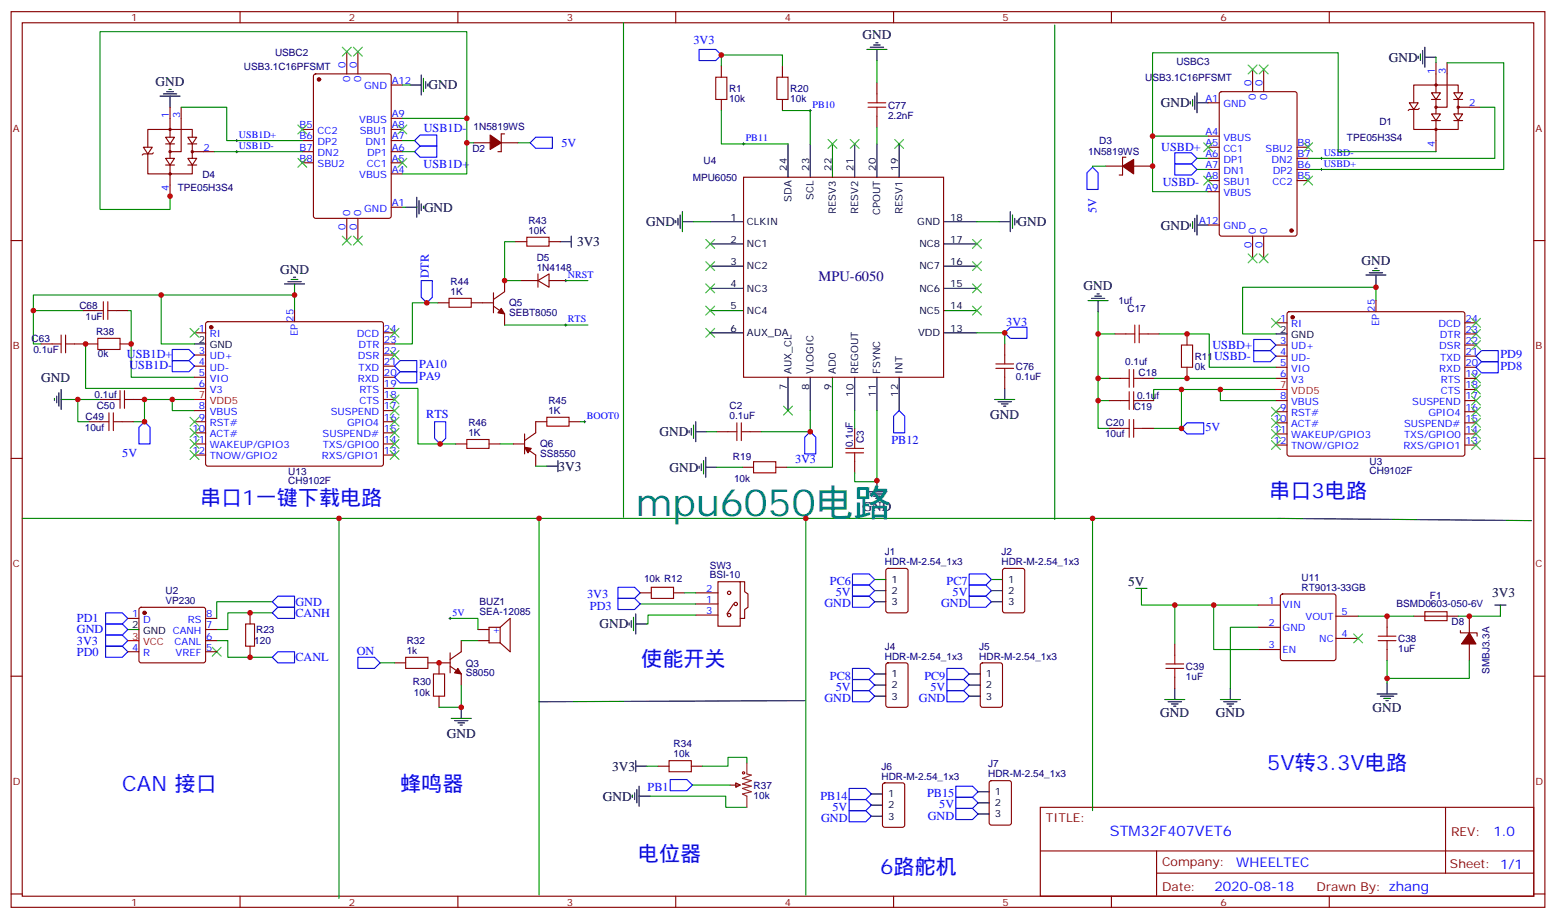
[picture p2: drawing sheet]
<svg xmlns="http://www.w3.org/2000/svg" width="494mm" height="292mm" viewBox="0 0 494 292" stroke-linecap="round" stroke-linejoin="round" font-family="sans-serif">
<g fill="none" stroke="#870000" stroke-width=".35">
<path d="M3.5 3.7h486.9v284.3h-486.9zM7.1 7.2h479.7v277.3h-479.7zM76.2 3.7v3.5M110.1 16.4v7.1M113.6 16.4v7.1M145.3 3.7v3.5M214.5 3.7v3.5M283.6 3.7v3.5M352.8 3.7v3.5M421.9 3.7v3.5M455.8 19.9v9.6M459.3 19.9v14.1h-3.5"/>
<path d="M54 34v9.6M57.5 34v14.2h-3.5M99.7 23.7l.5-.2h23.3l.6 .4 .1 44.7-.5 .7h-23.5l-.7-.4v-44.7zM124.2 37.6h3.5M124.2 27h3.5M229 21v3.5M229 31.6v3.5M248.4 21v3.5M248.4 31.6v3.5M278.3 26.3v3.5M278.3 36.9v3.5M383.5 32.6h3.5"/>
<path d="M387.2 29.3l.5-.2h23.3l.6 .4 .1 44.8-.5 .6-23.5 .1-.6-.5-.1-44.7zM397.6 22v7.1M401.1 22v7.1M447.3 32.6h2.8l-1.4 2.1zM448.7 34.7v6.4h14.1v-2.8M450.5 34.4l-.4 .3h-2.8l-.3 .4M454.4 36.2h2.8l-1.4 2.1zM454.4 29.5h2.8l-1.4 2.1zM454.4 38.3h2.8M454.4 31.6h2.8M455.8 31.6v4.6M455.8 38.3v9.9"/>
<path d="M461.4 36.2h2.9l-1.5 2.1zM461.4 29.5h2.9l-1.5 2.1zM461.4 38.3h2.9M461.4 31.6h2.9M462.8 29.5v-2.5h-14.1v5.6M462.8 31.6v4.6M462.8 34h7.1M45.5 46.7h2.8l-1.4 2.2zM46.9 48.9v6.3h14.1v-2.8M48.7 48.5l-.4 .4h-2.8l-.3 .3M52.6 50.3h2.8l-1.4 2.1zM52.6 43.6h2.8l-1.4 2.1z"/>
<path d="M52.6 52.4h2.8M52.6 45.7h2.8M54 45.7v4.6M54 52.4v9.9M59.6 50.3h2.8l-1.4 2.1zM59.6 43.6h2.8l-1.4 2.1zM59.6 52.4h2.8M59.6 45.7h2.8M61 43.6v-2.5h-14.1v5.6M61 48.2h7.1M61 45.7v4.6M96 48.2h3.5"/>
<path d="M96 41.1h3.5M96 44.6h3.5M96 51.7h3.5M124.2 48.2h3.5M124.2 41.1h3.5M124.2 44.6h3.5M124.2 51.7h3.5M124.2 55.2h3.5M150.3 45.3h5.3M159.1 45.3h5.3M160.2 42.5h-1.1v5.7h-1.1M351 52.7h5.3"/>
<path d="M357.4 49.9h-1.1v5.7h-1.1M359.8 52.7h5.3M383.5 57.3h3.5M383.5 53.8h3.5M383.5 50.3h3.5M383.5 46.7h3.5M383.5 43.2h3.5M411.7 57.3h3.5M411.7 53.8h3.5M411.7 50.3h3.5M411.7 46.7h3.5M3.5 76.4h3.6"/>
<path d="M110.1 69.3v7.1M113.6 69.3v7.1M124.2 65.8h3.5M163.7 76.7h3.5M174.3 76.7h3.5M383.5 60.9h3.5M383.5 71.4h3.5M397.6 75v7M401.1 75v7M486.8 76.4h3.6M26.5 98.6h3.5M37 98.6h3.6"/>
<path d="M93.5 98.6v3.5M139 96.1h3.5M149.6 96.1h7M156.6 97.2l3.6 2.5v3.5M156.6 93v6.3M160.2 89.1v3.5l-3.6 2.5M165.5 89.1h5.2M170.7 89.1l3.6-2.1v4.2zM170.7 87v4.2M174.3 89.1h5.3M408.8 99.2l.4-.2h55.1l.5 .2 .2 .5v44.4l-.3 .5-.4 .2h-55.1l-.5-.2-.2-.5v-44.4zM436.7 95.4v3.6"/>
<path d="M13.1 109.2h3.5M23.6 109.2h3.6M27.5 109.2h3.5M38.1 109.2h3.5M61.7 105.7h3.6M61.7 112.7h3.6M61.7 116.2h3.6M61.7 119.8h3.6M65.5 102.3l.5-.2h55l.5 .2 .2 .5v44.5l-.2 .5-.5 .2h-55l-.5-.2-.2-.5v-44.5zM121.7 109.2h3.5M121.7 105.7h3.5M121.7 112.7h3.5"/>
<path d="M121.7 116.2h3.5M121.7 119.8h3.5M318.9 109.2v3.5M318.9 119.8v3.5M353.8 106h3.6M364.4 106h3.5M376.8 106v3.5M376.8 116.6v3.5M405 102.5h3.5M405 109.5h3.5M405 113.1h3.5M405 116.6h3.5"/>
<path d="M465 106h3.5M465 102.5h3.5M465 109.5h3.5M465 113.1h3.5M465 116.6h3.5M28.2 133.9h3.5M31.7 126.8h3.6M38.8 133.9h3.5M42.3 126.8h3.6M61.7 133.9h3.6M61.7 123.3h3.6M61.7 130.4h3.6"/>
<path d="M61.7 137.4h3.6M121.7 126.8h3.5M121.7 133.9h3.5M121.7 123.3h3.5M121.7 130.4h3.5M121.7 137.4h3.5M166.5 137.8v6.3M173.6 133.9h-3.6v3.5l-3.5 2.5M180.6 133.9h3.5M227.5 137.1h3.6M238.1 137.1h3.6M271.3 136v3.5"/>
<path d="M352.1 120.1h3.5M352.1 127.2h3.5M352.1 136h3.5M362.7 120.1h3.5M362.7 127.2h3.5M362.7 136h3.5M405 120.1h3.5M405 127.2h3.5M405 130.7h3.5M405 134.2h3.5M405 137.8h3.5M465 120.1h3.5"/>
<path d="M465 127.2h3.5M465 130.7h3.5M465 134.2h3.5M465 137.8h3.5M465 123.6h3.5M3.5 145.5h3.6M61.7 140.9h3.6M61.7 144.5h3.6M121.7 140.9h3.5M121.7 144.5h3.5M144.6 140.9h3.6M155.2 140.9h3.5"/>
<path d="M163 140.9h3.5M166.5 142l3.5 2.5v3.5M235.7 148.3h3.5M246.2 148.3h3.6M271.3 146.6v3.5M405 141.3h3.5M465 141.3h3.5M486.8 145.5h3.6M40.6 196.3h3.5M44.3 193l.5-.2h19.8l.5 .2 .2 .5v16.2l-.3 .5-.4 .2h-19.8l-.5-.2-.2-.5v-16.2zM65.3 196.3h3.5M65.3 199.8h3.5"/>
<path d="M79.4 194.6v3.5M151.7 199.8h3.5M158.7 199.1l3.2-2.8v10.6l-3.2-2.8M158.7 199.1v5M158.7 199.1h-3.5v5h3.5M203.2 188.2h3.5M213.8 188.2h3.5M220.8 195.3h7.1M220.8 188.2h7.1M220.8 191.7h7.1M227.9 184.7h7v14.1h-7zM232.8 191.7l-2.1 3.2"/>
<path d="M234.9 184.7h1.5v3.2l1 .7v4.2l-1 .7v2.8h-1.5M281.4 180.7l.5-.3h5.6l.7 .5v13l-.4 .6-5.9 .1-.7-.5v-12.9zM318.4 180.7l.5-.3h5.7l.6 .5 .1 13-.5 .6-5.9 .1-.6-.5-.1-12.9zM399.3 199.1h7.1M399.3 192.1h7.1M406.6 188.8l.5-.2h16.2l.5 .2 .2 .5v19.7l-.2 .5-.5 .2h-16.2l-.5-.2-.2-.5v-19.7zM424 195.6h7.1M440.3 195.6v3.5M448.7 195.6h14.1M466.4 195.6v5.3M3.5 214.7h3.6M40.6 206.9h3.5"/>
<path d="M65.3 206.9h3.5M65.3 203.4h3.5M79.4 205.1v3.6M125.2 210.4h3.6M135.8 210.4h7.1M139.3 210.4v3.6M142.9 211.5l3.5 2.5v3.5M142.9 207.3v6.3M146.4 203.4v3.5l-3.5 2.5M151.7 203.4h3.5M281.4 210.6l.5-.2h5.6l.7 .5v12.9l-.4 .7h-5.9l-.7-.4v-13zM311.4 210.6l.5-.2h5.6l.7 .5v12.9l-.5 .7h-5.8l-.7-.4-.1-13z"/>
<path d="M372.9 204.4v3.6M372.9 215v3.5M399.3 206.2h7.1M424 202.7h7.1M440.3 206.2v3.5M463.5 200.2v.7h5.3v1.1M466.4 204.4v5.3M486.8 214.7h3.6M139.3 221v3.5M208.8 243.2h3.6M219.4 243.2h3.6M231.8 249.2h3.1"/>
<path d="M233.5 248.5l1.4 .7-1.4 .7zM280.3 248.7l.5-.2h5.7l.6 .5 .1 12.9-.5 .7h-5.9l-.6-.4-.1-13zM314.2 248l.5-.2h5.6l.7 .5v12.9l-.4 .7h-5.9l-.7-.4v-13zM330.2 256.3h156.6v28.2h-156.6zM458.8 256.3v20.9M330.2 270.1h156.5M367.1 277.2h119.6M367.1 270.1v14.2M3.5 283.8h3.6M76.2 284.5v3.5M145.3 284.5v3.5M214.5 284.5v3.5"/>
<path d="M283.6 284.5v3.5M352.8 284.5v3.5M421.9 284.5v3.5M486.8 283.8h3.6"/>
<circle cx="455.8" cy="27" r=".35"/>
<circle cx="455.8" cy="34" r=".35"/>
<circle cx="462.8" cy="34" r=".35"/>
<circle cx="54" cy="55.2" r=".35"/>
<circle cx="54" cy="41.1" r=".35"/>
<circle cx="54" cy="48.2" r=".35"/>
<circle cx="61" cy="48.2" r=".35"/>
<circle cx="455.8" cy="41.1" r=".35"/>
<circle cx="231.4" cy="188.2" r=".53"/>
<circle cx="231.4" cy="195.3" r=".53"/>
<circle cx="233.5" cy="191.7" r=".53"/>
</g>
<g fill="none" stroke="#00f" stroke-width=".35">
<path d="M221.9 15.7h5.3l1.8 1.8-1.8 1.7h-5.3zM131.6 44.6l1.7-1.7h5.3v3.5h-5.3zM131.6 48.2l1.7-1.8h5.3v3.5h-5.3zM168.3 45.3l1.7-1.7h5.3v3.5h-5.3zM346.8 53.1l1.7 1.8v5.2h-3.5v-5.2zM372.9 52h5.3l1.7 1.8-1.7 1.8h-5.3zM372.9 48.5h5.3l1.7 1.8-1.7 1.7h-5.3zM133.7 89.1h3.5v5.3l-1.7 1.7-1.8-1.7zM54.7 110.9h5.3l1.7 1.8-1.7 1.8h-5.3zM54.7 114.5h5.3l1.7 1.7-1.7 1.8h-5.3zM125.2 116.2l1.8-1.7h5.3v3.5h-5.3zM125.2 119.8l1.8-1.8h5.3v3.5h-5.3z"/>
<path d="M320.7 103.9h5.3v3.5h-5.3l-1.8-1.7zM397.9 107.8h5.3l1.8 1.7-1.8 1.8h-5.3zM397.9 111.3h5.3l1.8 1.8-1.8 1.7h-5.3zM468.5 113.1l1.8-1.8h5.2v3.5h-5.2zM468.5 116.6l1.8-1.8h5.2v3.6h-5.2zM45.9 133.9l1.7 1.7v5.3h-3.5v-5.3zM137.9 133.9h3.6v5.3l-1.8 1.7-1.8-1.7zM257.2 137.1l1.7 1.7v5.3h-3.5v-5.3zM285.4 130.4l1.8 1.7v5.3h-3.6v-5.3zM375 136l1.8-1.8h5.3v3.6h-5.3zM33.5 198.1h5.3l1.8 1.7-1.8 1.8h-5.3zM33.5 194.6h5.3l1.8 1.7-1.8 1.8h-5.3z"/>
<path d="M86.4 194.6l1.8-1.8h5.3v3.5h-5.3zM86.4 191l1.8-1.7h5.3v3.5h-5.3zM196.1 186.4h5.3l1.8 1.8-1.8 1.8h-5.3zM196.1 190h5.3l1.8 1.7-1.8 1.8h-5.3zM270.6 185.7h5.3l1.7 1.8-1.7 1.8h-5.3zM270.6 189.3h5.3l1.7 1.7-1.7 1.8h-5.3zM270.6 182.2h5.3l1.7 1.8-1.7 1.7h-5.3zM307.6 185.7h5.3l1.8 1.8-1.8 1.8h-5.3zM307.6 189.3h5.3l1.8 1.7-1.8 1.8h-5.3zM307.6 182.2h5.3l1.8 1.8-1.8 1.7h-5.3zM33.5 201.6h5.3l1.8 1.8-1.8 1.7h-5.3zM33.5 205.1h5.3l1.8 1.8-1.8 1.8h-5.3z"/>
<path d="M86.4 208.7l1.8-1.8h5.3v3.5h-5.3zM113.6 208.7h5.3l1.7 1.7-1.7 1.8h-5.3zM270.6 215.7h5.3l1.7 1.8-1.7 1.8h-5.3zM270.6 219.3h5.3l1.7 1.7-1.7 1.8h-5.3zM270.6 212.2h5.3l1.7 1.8-1.7 1.7h-5.3zM300.6 215.7h5.3l1.7 1.8-1.7 1.8h-5.3zM300.6 219.3h5.3l1.7 1.7-1.7 1.8h-5.3zM300.6 212.2h5.3l1.7 1.8-1.7 1.7h-5.3zM212.7 247.5h5.3l1.8 1.7-1.8 1.8h-5.3zM269.5 257.4h5.3l1.8 1.7-1.8 1.8h-5.3zM269.5 253.8h5.3l1.8 1.8-1.8 1.8h-5.3zM269.5 250.3h5.3l1.8 1.8-1.8 1.7h-5.3z"/>
<path d="M303.4 256.6h5.3l1.7 1.8-1.7 1.8h-5.3zM303.4 253.1h5.3l1.7 1.8-1.7 1.7h-5.3zM303.4 249.6h5.3l1.7 1.8-1.7 1.7h-5.3z"/>
</g>
<g fill="none" stroke="#000" stroke-width=".35">
<path d="M275.2 15.7h6.3M276.2 15h4.3M277.3 14.3h2.1M278 13.6h.7M278.3 15.7v3.5M450.1 17.8v.7M450.8 17.1v2.1M451.6 16.1v4.2M452.3 18.2h3.5M452.3 15v6.3M50.8 30.5h6.3M51.9 29.8h4.2"/>
<path d="M52.9 29.1h2.1M53.6 28.4h.7M54 30.5v3.5M130.2 27h3.5M133.7 23.8v6.4M134.4 24.9v4.2M135.1 25.9v2.1M135.8 26.6v.7M377.8 32.3v.7M378.5 31.6v2.1M379.2 30.5v4.2M379.9 29.5v6.3"/>
<path d="M379.9 32.6h3.6M250.1 45.7v10.6M257.2 45.7v10.6M264.2 45.7v10.6M271.3 45.7v10.6M278.3 45.7v10.6M285.4 45.7v10.6M128.8 65.8h3.5M132.3 62.6v6.4M133 63.7v4.2M133.7 64.7v2.2M134.4 65.4v.7"/>
<path d="M177.8 76.7h3.5M181.3 75v3.5M214.5 70v.7M215.2 69.3v2.1M215.9 68.3v4.2M216.6 70.4h3.5M216.6 67.2v6.4M225.4 70.4h10.6M225.4 77.4h10.6M299.5 70.4h10.6M299.5 77.4h10.6M317.1 70.4h3.6"/>
<path d="M320.7 67.2v6.4M321.4 68.3v4.2M322.1 69.3v2.1M322.8 70v.7M377.8 71.1v.7M378.5 70.4v2.1M379.2 69.3v4.3M379.9 71.4h3.6M379.9 68.3v6.3M90.3 90.1h6.4M91.4 89.4h4.2M92.4 88.7h2.1"/>
<path d="M93.1 88h.7M93.5 90.1v3.6M225.4 84.5h10.6M225.4 91.5h10.6M225.4 98.6h10.6M299.5 84.5h10.6M299.5 91.5h10.6M299.5 98.6h10.6M345.4 95.4h6.3M346.4 94.7h4.3M347.5 94h2.1M348.2 93.3h.7"/>
<path d="M348.5 95.4v3.6M433.6 87.3h6.3M434.6 86.6h4.3M435.7 85.9h2.1M436.4 85.2h.7M436.7 87.3v3.5M61.7 109.2h3.6M225.4 105.7h10.6M250.1 119.8v10.6M257.2 119.8v10.6M264.2 119.8v10.6M271.3 119.8v10.6"/>
<path d="M278.3 119.8v10.6M285.4 119.8v10.6M299.5 105.7h10.6M405 106h3.5M17.3 126.5v.7M18 125.8v2.1M18.7 124.7v4.2M19.4 126.8h3.5M19.4 123.6v6.4M218.7 136.7v.7M219.4 136v2.1M220.1 134.9v4.3"/>
<path d="M220.8 137.1h3.6M220.8 133.9v6.3M315.7 126.8h6.4M316.8 127.5h4.2M317.9 128.2h2.1M318.6 128.9h.7M318.9 123.3v3.5M173.6 148h3.5M177.1 146.2v3.6M221.9 148v.7M222.6 147.3v2.1M223.3 146.2v4.3"/>
<path d="M224 148.3h3.5M224 145.2v6.3M275.2 156.1h6.3M276.2 156.8h4.3M277.3 157.5h2.1M278 158.2h.7M278.3 152.6v3.5M405.7 164.6l80.4 .7M40.6 199.8h3.5M199.7 197.7v.7M200.4 197v2.1M201.1 196v4.2"/>
<path d="M201.8 194.9v6.4M201.8 198.1h3.5M277.6 191h3.6M277.6 184h3.6M277.6 187.5h3.6M314.7 191h3.5M314.7 184h3.5M314.7 187.5h3.5M360.5 186.8h3.6M362.3 186.8v3.5M474.5 192.1h3.5M476.2 192.1v3.5"/>
<path d="M277.6 214h3.6M277.6 217.5h3.6M307.6 214h3.5M307.6 217.5h3.5M372.9 218.5v3.6M390.5 218.5v3.6M440.3 216.8v3.5M143.2 228.1h6.4M144.3 228.8h4.2M145.3 229.5h2.2M146 230.2h.8M146.4 224.5v3.6"/>
<path d="M255.4 222.4l-84.3 .4M277.6 221h3.6M307.6 221h3.5M369.7 222.1h6.4M370.8 222.8h4.2M371.8 223.5h2.1M372.5 224.2h.7M387.3 222.1h6.4M388.4 222.8h4.2M389.5 223.5h2.1M390.2 224.2h.7M437.1 220.3h6.3"/>
<path d="M438.1 221h4.3M439.2 221.7h2.1M439.9 222.4h.7M200.7 252.4v.7M201.4 251.7v2.1M201.8 243.2h3.5M201.8 241.5v3.5M202.1 250.6v4.3M202.8 252.8h3.6M202.8 249.6v6.3M276.6 259.1h3.5M276.6 252.1h3.5"/>
<path d="M276.6 255.6h3.5M310.4 258.4h3.6M310.4 251.4h3.6M310.4 254.9h3.6"/>
</g>
<g fill="#870000" stroke="#870000" stroke-width=".35">
<path d="M155.6 42.9l3.5 2.4-3.5 2.1z"/>
<path d="M145.3 212.2l1.1 1.8-2.1-.4z"/>
<path d="M356.3 52.7l3.5-2.1v4.6z"/>
<path d="M166.5 142l2.1 .3-1 1.5z"/>
<path d="M159.1 97.9l1.1 1.8-2.2-.4z"/>
<path d="M466.4 200.9l2.1 3.5h-4.6z"/>
<circle cx="45.9" cy="194.6" r=".53"/>
<circle cx="101.2" cy="25.2" r=".53"/>
<circle cx="409.9" cy="73.2" r=".53"/>
<circle cx="67" cy="103.9" r=".53"/>
<circle cx="410.3" cy="100.7" r=".53"/>
</g>
<g fill="none" stroke="#3c3" stroke-width=".35">
<path d="M108.7 15l2.8 2.8M111.5 15l-2.8 2.8M112.2 15l2.8 2.8M115 15l-2.8 2.8M94.5 39.7l2.9 2.8M97.4 39.7l-2.9 2.8M126.3 39.7l2.8 2.8M129.1 39.7l-2.8 2.8M396.2 20.6l2.8 2.9M399 20.6l-2.8 2.9M399.7 20.6l2.8 2.9M402.5 20.6l-2.8 2.9"/>
<path d="M94.5 50.3l2.9 2.8M97.4 50.3l-2.9 2.8M126.3 50.3l2.8 2.8M129.1 50.3l-2.8 2.8M262.8 44.3l2.8 2.8M265.6 44.3l-2.8 2.8M269.9 44.3l2.8 2.8M272.7 44.3l-2.8 2.8M284 44.3l2.8 2.8M286.8 44.3l-2.8 2.8M382.1 45.3l2.8 2.9M382.1 55.9l2.8 2.8"/>
<path d="M384.9 45.3l-2.8 2.9M384.9 55.9l-2.8 2.8M413.8 55.9l2.8 2.8M413.8 45.3l2.8 2.9M416.6 55.9l-2.8 2.8M416.6 45.3l-2.8 2.9M108.7 75l2.8 2.8M111.5 75l-2.8 2.8M112.2 75l2.8 2.8M115 75l-2.8 2.8M224 76l2.8 2.8M226.8 76l-2.8 2.8"/>
<path d="M308.7 76l2.8 2.8M311.5 76l-2.8 2.8M224 83.1l2.8 2.8M224 90.1l2.8 2.9M224 97.2l2.8 2.8M226.8 83.1l-2.8 2.8M226.8 90.1l-2.8 2.9M226.8 97.2l-2.8 2.8M308.7 83.1l2.8 2.8M308.7 90.1l2.8 2.9M308.7 97.2l2.8 2.8M311.5 83.1l-2.8 2.8"/>
<path d="M311.5 90.1l-2.8 2.9M311.5 97.2l-2.8 2.8M396.2 80.6l2.8 2.8M399 80.6l-2.8 2.8M399.7 80.6l2.8 2.8M402.5 80.6l-2.8 2.8M60.3 104.2l2.8 2.9M63.1 104.2l-2.8 2.9M123.8 104.2l2.8 2.9M123.8 111.3l2.8 2.8M126.6 104.2l-2.8 2.9M126.6 111.3l-2.8 2.8"/>
<path d="M224 104.2l2.8 2.9M226.8 104.2l-2.8 2.9M403.6 101.1l2.8 2.8M406.4 101.1l-2.8 2.8M467.1 118.7l2.8 2.8M467.1 104.6l2.8 2.8M467.1 101.1l2.8 2.8M467.1 108.1l2.8 2.8M469.9 118.7l-2.8 2.8M469.9 104.6l-2.8 2.8M469.9 101.1l-2.8 2.8M469.9 108.1l-2.8 2.8"/>
<path d="M60.3 132.5l2.8 2.8M60.3 136l2.8 2.8M60.3 139.5l2.8 2.8M63.1 132.5l-2.8 2.8M63.1 136l-2.8 2.8M63.1 139.5l-2.8 2.8M123.8 125.4l2.8 2.8M123.8 128.9l2.8 2.9M123.8 132.5l2.8 2.8M123.8 136l2.8 2.8M123.8 139.5l2.8 2.8M126.6 125.4l-2.8 2.8"/>
<path d="M126.6 128.9l-2.8 2.9M126.6 132.5l-2.8 2.8M126.6 136l-2.8 2.8M126.6 139.5l-2.8 2.8M248.7 128.9l2.8 2.9M251.5 128.9l-2.8 2.9M403.6 129.3l2.8 2.8M403.6 132.8l2.8 2.8M403.6 136.3l2.8 2.9M403.6 139.9l2.8 2.8M406.4 129.3l-2.8 2.8M406.4 132.8l-2.8 2.8"/>
<path d="M406.4 136.3l-2.8 2.9M406.4 139.9l-2.8 2.8M467.1 122.2l2.8 2.9M467.1 125.8l2.8 2.8M467.1 129.3l2.8 2.8M467.1 132.8l2.8 2.8M467.1 136.3l2.8 2.9M467.1 139.9l2.8 2.8M469.9 122.2l-2.8 2.9M469.9 125.8l-2.8 2.8M469.9 129.3l-2.8 2.8M469.9 132.8l-2.8 2.8"/>
<path d="M469.9 136.3l-2.8 2.9M469.9 139.9l-2.8 2.8M60.3 143.1l2.8 2.8M63.1 143.1l-2.8 2.8M123.8 143.1l2.8 2.8M126.6 143.1l-2.8 2.8M67.4 205.5l2.8 2.8M70.2 205.5l-2.8 2.8M429.7 201.3l2.8 2.8M432.5 201.3l-2.8 2.8"/>
</g>
<g fill="none" stroke="#008700" stroke-width=".35">
<path d="M197.9 7.2v157M278.3 19.2v7.1M334.8 7.9v157M455.8 18.2v1.7M459.3 19.9h18v33.9h-62.1M57.5 34h14.5v10.6h24M127.7 37.6h20.5v17.6h-20.5M127.7 27h2.5M148.2 37.6v-27.5h-116.5v56.4h22.3v-4.6M229 35.1v10.6h21.1M229 21v-3.5h19.4v3.5M248.4 35.1h8.8v10.6"/>
<path d="M469.9 34h4.6v16.3h-59.3M68.1 48.2h27.9M127.7 48.2h3.9M127.7 44.6h3.9M148.2 45.3h2.1M164.4 45.3h3.9M278.3 40.4v5.3M351 52.7h-4.2v.4M365.1 52.7h.7M365.8 43.2v-26.4h58.9v31.4h31.1M379.9 50.3h3.6M379.9 53.8h3.6"/>
<path d="M383.5 43.2h-17.7v17.7h17.7M127.7 65.8h1.1M163.7 76.7h-3.5v12.4h5.3M220.1 70.4h5.3M310.1 70.4h7M10.6 98.6h15.9M40.6 98.6h1v21.2h20.1M51.2 93.7h-40.6v15.5h2.5M93.5 98.6v-4.9h.3h-42.6v15.5h10.5M139 96.1h-8.1v13.1h-5.7M179.6 89.1h7M348.5 99v7h5.3"/>
<path d="M436.7 91.2h-42.3v14.8h10.6M436.7 90.8v4.6M27.5 109.2h-.3v14.1h34.5M160.2 103.2h26.4M310.1 105.7h8.8v3.5M348.5 106v30h3.6M367.9 106h15.9v10.6h21.2M22.9 126.8h8.8M24.7 126.8v7.1h3.5M54.7 126.8v3.6h7M61.7 126.8h-15.8v7.1h-3.6M125.2 123.3h7.4v17.6h12"/>
<path d="M184.1 133.9h1.5M224.4 137.1h3.1M257.2 130.4v6.7h-15.5M264.2 130.4v17.9h-14.4M271.3 130.4v5.6M278.3 130.4v22.5h-7v-2.8M348.5 127.2h3.6M348.5 120.1h3.6M366.2 120.1h38.8M375 123.6h-8.8v3.6M387.3 123.6v3.6h17.7M405 123.6h-30v12.4h-8.8"/>
<path d="M158.7 140.9h4.3M170 148h3.6M227.5 148.3h8.2M7.1 164.6h398.6M107.6 164.6v120.6M171.1 164.6v119.6M255.8 164.6v119.6M346.8 164.6v92.8M86.4 194.6h-14.1v5.2h-3.5M86.4 191h-17.6v5.3M142.9 196.3h8.8v3.5M203.2 191.7h17.6"/>
<path d="M217.3 188.2h3.5M220.8 195.3h-15.1v2.8h-.4M362.3 190.3v1.8h37M372.9 192.1v12.3M385.2 192.1v14.1h14.1M399.3 199.1h-8.8v19.4M431.1 195.6h17.6M462.8 195.6h13.4M68.8 203.4h3.5v5.3h14.1M120.6 210.4h4.6M146.4 217.5v7h-7.1M146.4 203.4h5.3"/>
<path d="M440.3 209.7v7.1M466.4 209.7v5.7h-26.1M205.3 243.2h3.5M206.4 252.8h24v3.5h6.7M219.8 249.2h12M237.1 242.2v-1.8h-6v2.8h-8.1"/>
</g>
<g fill="none" stroke="#a10000" stroke-width=".35">
<path d="M227.2 24.5h3.5v7.1h-3.5zM246.6 24.5h3.5v7.1h-3.5zM275.5 34h5.7M275.5 32.6h5.7M278.3 29.8v2.8M278.3 34v2.9M167.2 75.3h7.1v2.8h-7.1zM30 98.6h2.8M32.8 95.8v5.6M34.2 95.8v5.6M34.2 98.6h2.8M142.5 94.7h7.1v2.8h-7.1z"/>
<path d="M16.6 109.2h2.8M19.4 106.4v5.6M20.8 109.2h2.8M20.8 106.4v5.6M31 107.4h7.1v3.5h-7.1zM316.1 116.9h5.6M316.1 115.5h5.6M318.9 112.7v2.8M318.9 116.9v2.9M357.4 106h2.8M358.4 117.3v5.6M359.8 117.3v5.6"/>
<path d="M360.2 103.2v5.6M361.6 103.2v5.6M361.6 106h2.8M375 109.5h3.5v7.1h-3.5zM31.7 133.9h2.9M34.6 131.1v5.6M35.3 126.8h2.8M36 131.1v5.6M36 133.9h2.8M38.1 124v5.6M39.5 124v5.6M39.5 126.8h2.8"/>
<path d="M148.2 139.5h7v2.8h-7zM173.6 132.5h7v2.8h-7zM231.1 137.1h2.8M233.9 134.2v5.7M235.3 134.2v5.7M235.3 137.1h2.8M271.3 139.5v2.8M355.6 120.1h2.8M355.6 127.2h2.8M355.6 136h2.8M358.4 124.4v5.6M358.4 133.2v5.6"/>
<path d="M359.8 124.4v5.6M359.8 133.2v5.6M359.8 120.1h2.9M359.8 127.2h2.9M359.8 136h2.9M239.2 146.6h7v3.5h-7zM268.5 142.3h5.6M268.5 143.8h5.6M271.3 143.8v2.8M78 198.1h2.8v7h-2.8zM206.7 186.4h7.1v3.6h-7.1zM440.3 199.1v2.9"/>
<path d="M452.3 194.2h7v2.8h-7zM128.8 208.7h7v3.5h-7zM137.6 214h3.5v7h-3.5zM370.1 212.2h5.6M370.1 210.8h5.6M372.9 208v2.8M372.9 212.2v2.8M437.4 203.4h5.7M437.4 202h5.7M440.3 203.4v2.8M212.4 241.5h7v3.5h-7z"/>
<circle cx="236" cy="245.4" r=".35"/>
</g>
<path d="M61.7 126.8h3.6M405 123.6h3.5M40.6 203.4h3.5" fill="none" stroke="#f00" stroke-width=".35"/>
<g fill="none" stroke="#000" stroke-width=".32">
<path d="M256.8 35.1h.7M257.2 34.7v.8M74.8 48.2h.7M74.8 44.6h.7M75.1 44.3v.7M75.1 47.8v.7M235.7 45.7h.7M236 45.3v.7M419.1 50.3h.7M419.1 53.8h.7M419.5 49.9v.7M419.5 53.4v.8"/>
<path d="M179.2 89.1h.7M179.6 88.7v.7M179.2 103.2h.7M179.6 102.8v.7M185.2 133.9h.7M185.6 133.5v.7M142.5 196.3h.7M142.9 196v.7"/>
</g>
<path d="M236 56.3h63.5v63.5h-63.5z" fill="none" stroke="#800000" stroke-width=".35"/>
<path d="M237.1 242.2v3.5l1.4 .4-2.8 1 2.8 .7-2.8 1.1 2.8 .7-2.8 .7 2.8 1.1-2.8 .7 1.4 .7v3.5" fill="none" stroke="#8c2424" stroke-width=".35"/>
<g fill="#c00">
<circle cx="79.4" cy="208.7" r=".88"/>
<circle cx="79.4" cy="194.6" r=".88"/>
<circle cx="139.3" cy="210.4" r=".88"/>
<circle cx="146.4" cy="224.5" r=".88"/>
<circle cx="255.8" cy="164.6" r=".88"/>
<circle cx="107.6" cy="164.6" r=".88"/>
<circle cx="171.1" cy="164.6" r=".88"/>
<circle cx="148.2" cy="45.3" r=".88"/>
<circle cx="365.8" cy="52.7" r=".88"/>
<circle cx="10.6" cy="98.6" r=".88"/>
<circle cx="45.9" cy="126.8" r=".88"/>
<circle cx="45.9" cy="133.9" r=".88"/>
<circle cx="54.7" cy="126.8" r=".88"/>
<circle cx="24.7" cy="126.8" r=".88"/>
<circle cx="160.2" cy="89.1" r=".88"/>
<circle cx="27.2" cy="109.2" r=".88"/>
<circle cx="41.6" cy="109.2" r=".88"/>
<circle cx="375" cy="123.6" r=".88"/>
<circle cx="348.5" cy="127.2" r=".88"/>
<circle cx="348.5" cy="120.1" r=".88"/>
<circle cx="348.5" cy="106" r=".88"/>
<circle cx="376.8" cy="106" r=".88"/>
<circle cx="376.8" cy="120.1" r=".88"/>
<circle cx="375" cy="136" r=".88"/>
<circle cx="387.4" cy="123.6" r=".88"/>
<circle cx="436.7" cy="91.2" r=".88"/>
<circle cx="229" cy="17.5" r=".88"/>
<circle cx="318.9" cy="105.7" r=".88"/>
<circle cx="257.2" cy="137.1" r=".88"/>
<circle cx="278.3" cy="152.6" r=".88"/>
<circle cx="346.8" cy="164.6" r=".88"/>
<circle cx="372.9" cy="192.1" r=".88"/>
<circle cx="385.2" cy="192.1" r=".88"/>
<circle cx="365.8" cy="43.2" r=".88"/>
<circle cx="93.5" cy="93.7" r=".88"/>
<circle cx="51.2" cy="93.7" r=".88"/>
<circle cx="148.2" cy="37.6" r=".88"/>
<circle cx="54" cy="62.3" r=".88"/>
<circle cx="139.7" cy="140.9" r=".88"/>
<circle cx="135.5" cy="96.1" r=".88"/>
<circle cx="440.3" cy="195.6" r=".88"/>
<circle cx="466.4" cy="195.6" r=".88"/>
<circle cx="440.3" cy="215.4" r=".88"/>
</g>
<text font-size="12" fill="#008080" x="201.8" y="163.9">mpu6050电路</text>
<g font-size="6.7" fill="#00f">
<text x="63.5" y="160.3">串口1一键下载电路</text>
<text x="402.9" y="158.2">串口3电路</text>
<text x="203.6" y="211.5">使能开关</text>
<text x="402.2" y="244.3">5V转3.3V电路</text>
<text x="38.8" y="251">CAN 接口</text>
<text x="127" y="251">蜂鸣器</text>
<text x="202.5" y="273.2">电位器</text>
<text x="279.4" y="277.5">6路舵机</text>
</g>
<text font-size="4.6" fill="#000080" x="259.8" y="89.3">MPU-6050</text>
<text font-size="4.6" fill="#00f" x="352.3" y="265.3">STM32F407VET6</text>
<g font-size="4.2">
<text x="273.8" y="12.5">GND</text>
<text x="440.8" y="19.6">GND</text>
<text x="49.4" y="27.3">GND</text>
<text x="136" y="28.4">GND</text>
<text x="368.5" y="34.1">GND</text>
<text x="134.6" y="67.2">GND</text>
<text x="205.1" y="71.8">GND</text>
<text x="323" y="71.8">GND</text>
<text x="368.5" y="72.9">GND</text>
<text x="183.2" y="78.1">3V3</text>
<text x="88.9" y="87">GND</text>
<text x="432.2" y="84.1">GND</text>
<text x="344" y="92.2">GND</text>
<text x="13.1" y="121.2">GND</text>
<text x="314.3" y="132.9">GND</text>
<text x="209.4" y="138.5">GND</text>
<text x="177.3" y="149.4">3V3</text>
<text x="212.6" y="149.8">GND</text>
<text x="273.8" y="162.2">GND</text>
<text x="358.1" y="186.1">5V</text>
<text x="473.7" y="189.6">3V3</text>
<text x="190.3" y="199.5">GND</text>
<text x="368.3" y="227.7">GND</text>
<text x="385.9" y="227.7">GND</text>
<text x="435.7" y="226">GND</text>
<text x="141.8" y="234.2">GND</text>
<text x="194.3" y="244.7">3V3</text>
<text x="191.4" y="254.2">GND</text>
</g>
<g font-size="4.2" fill="#00f">
<text x="474" y="265.6">1.0</text>
<text x="392.4" y="275.1">WHEELTEC</text>
<text x="385.5" y="282.9">2020-08-18</text>
</g>
<g font-size="3.9" fill="#00f">
<text x="220.1" y="13.9">3V3</text>
<text x="134.5" y="42">USB1D-</text>
<text x="178.2" y="46.6">5V</text>
<text x="368.6" y="48">USBD+</text>
<text x="134.5" y="53.3">USB1D+</text>
<text x="369.1" y="58.9">USBD-</text>
<text x="348.1" y="67.6" transform="rotate(-90 348.1 67.6)">5V</text>
<text x="136.1" y="88.4" transform="rotate(-90 136.1 88.4)">DTR</text>
<text x="319.4" y="103.4">3V3</text>
<text x="40.3" y="113.7">USB1D+</text>
<text x="384.8" y="110.8">USBD+</text>
<text x="476.3" y="113.8">PD9</text>
<text x="41.1" y="117.2">USB1D-</text>
<text x="133" y="116.9">PA10</text>
<text x="385.4" y="114.3">USBD-</text>
<text x="476.3" y="117.3">PD8</text>
<text x="133" y="120.5">PA9</text>
<text x="135.3" y="132.7">RTS</text>
<text x="382.6" y="136.7">5V</text>
<text x="283" y="140.9">PB12</text>
<text x="38.8" y="145.1">5V</text>
<text x="252.4" y="147.1">3V3</text>
<text x="263.4" y="185.7">PC6</text>
<text x="300.5" y="185.7">PC7</text>
<text x="186.4" y="189.9">3V3</text>
<text x="265.3" y="189.3">5V</text>
<text x="302.4" y="189.3">5V</text>
<text x="24.4" y="197.6">PD1</text>
<text x="93.8" y="195.8">CANH</text>
<text x="93.8" y="192.3">GND</text>
<text x="187.3" y="193.5">PD3</text>
<text x="261.7" y="192.8">GND</text>
<text x="298.7" y="192.8">GND</text>
<text x="24.4" y="201.1">GND</text>
<text x="24.4" y="208.2">PD0</text>
<text x="24.4" y="204.6">3V3</text>
<text x="93.8" y="209.9">CANL</text>
<text x="113.2" y="207.9">ON</text>
<text x="263.4" y="215.7">PC8</text>
<text x="293.4" y="215.7">PC9</text>
<text x="265.3" y="219.3">5V</text>
<text x="295.3" y="219.3">5V</text>
<text x="261.7" y="222.8">GND</text>
<text x="291.7" y="222.8">GND</text>
<text x="205.6" y="251">PB1</text>
<text x="260.4" y="253.8">PB14</text>
<text x="264.3" y="257.4">5V</text>
<text x="294.3" y="253.1">PB15</text>
<text x="298.1" y="256.6">5V</text>
<text x="260.6" y="260.9">GND</text>
<text x="294.5" y="260.2">GND</text>
</g>
<g font-size="3.9" fill="#800">
<text x="332" y="260.9">TITLE:</text>
<text x="460.6" y="265.6">REV:</text>
<text x="368.9" y="275.1">Company:</text>
<text x="460.2" y="275.7">Sheet: 1/1</text>
<text x="368.9" y="282.8">Date:</text>
<text x="417.9" y="282.8">Drawn By: zhang</text>
</g>
<g font-size="3.2" fill="#800">
<text x="41.6" y="6.7">1</text>
<text x="110.8" y="6.7">2</text>
<text x="179.9" y="6.7">3</text>
<text x="249.1" y="6.7">4</text>
<text x="318.2" y="6.7">5</text>
<text x="387.3" y="6.7">6</text>
<text x="4.1" y="41.8">A</text>
<text x="487.4" y="41.8">A</text>
<text x="4.1" y="110.9">B</text>
<text x="487.4" y="110.9">B</text>
<text x="4.1" y="180.1">C</text>
<text x="487.4" y="180.1">C</text>
<text x="4.1" y="249.2">D</text>
<text x="487.4" y="249.2">D</text>
<text x="41.6" y="287.5">1</text>
<text x="110.8" y="287.5">2</text>
<text x="179.9" y="287.5">3</text>
<text x="249.1" y="287.5">4</text>
<text x="318.2" y="287.5">5</text>
<text x="387.3" y="287.5">6</text>
</g>
<g font-size="3.2" fill="#000080">
<text x="87.3" y="17.9">USBC2</text>
<text x="77.4" y="22.2">USB3.1C16PFSMT</text>
<text x="373.4" y="20.7">USBC3</text>
<text x="231.4" y="29.2">R1</text>
<text x="250.8" y="29.2">R20</text>
<text x="363.5" y="25.7">USB3.1C16PFSMT</text>
<text x="231.4" y="32.4">10k</text>
<text x="250.8" y="32.4">10k</text>
<text x="281.9" y="34.5">C77</text>
<text x="150.3" y="41.2">1N5819WS</text>
<text x="281.9" y="37.7">2.2nF</text>
<text x="437.8" y="39.8">D1</text>
<text x="348.9" y="45.7">D3</text>
<text x="427.5" y="44.7">TPE05H3S4</text>
<text x="149.9" y="48.2">D2</text>
<text x="223.3" y="52.1">U4</text>
<text x="345.4" y="49.3">1N5819WS</text>
<text x="64.2" y="56.4">D4</text>
<text x="219.9" y="57.4">MPU6050</text>
<text x="56.4" y="60.6">TPE05H3S4</text>
<text x="167.7" y="71.1">R43</text>
<text x="167.7" y="74.3">10K</text>
<text x="170.3" y="82.7">D5</text>
<text x="170.3" y="85.9">1N4148</text>
<text x="143" y="93.7">1K</text>
<text x="143" y="90.5">R44</text>
<text x="25.2" y="98">C68</text>
<text x="27.1" y="101.5">1uF</text>
<text x="161.6" y="100.5">SEBT8050</text>
<text x="161.6" y="97.3">Q5</text>
<text x="355" y="96.6">1uf</text>
<text x="357.9" y="99">C17</text>
<text x="30.5" y="106.4">R38</text>
<text x="10" y="108.6">C63</text>
<text x="10.6" y="112.1">0.1uF</text>
<text x="31.1" y="113.5">0k</text>
<text x="322.4" y="117.4">C76</text>
<text x="357.1" y="115.9">0.1uf</text>
<text x="361.4" y="119.5">C18</text>
<text x="379.2" y="114.2">R11</text>
<text x="379.2" y="117.4">0k</text>
<text x="322.4" y="120.6">0.1uF</text>
<text x="30" y="126.2">0.1uf</text>
<text x="30.7" y="129.7">C50</text>
<text x="174.1" y="131.4">1K</text>
<text x="174.1" y="128.2">R45</text>
<text x="231.6" y="130">C2</text>
<text x="359.9" y="130.1">C19</text>
<text x="360.9" y="126.5">0.1uf</text>
<text x="26.9" y="136.8">10uf</text>
<text x="27.2" y="133.2">C49</text>
<text x="148.7" y="135.3">R46</text>
<text x="231.6" y="133.2">0.1uF</text>
<text x="351" y="135.3">C20</text>
<text x="148.7" y="138.5">1K</text>
<text x="171.4" y="142">Q6</text>
<text x="270.7" y="142" transform="rotate(-90 270.7 142)">0.1uF</text>
<text x="274.2" y="140.8" transform="rotate(-90 274.2 140.8)">C3</text>
<text x="350.8" y="138.9">10uf</text>
<text x="171.4" y="145.2">SS8550</text>
<text x="232.6" y="145.9">R19</text>
<text x="434.7" y="147.6">U3</text>
<text x="91.5" y="153.8">CH9102F</text>
<text x="91.5" y="150.8">U13</text>
<text x="233" y="153">10k</text>
<text x="434.7" y="150.6">CH9102F</text>
<text x="280.8" y="179.4">HDR-M-2.54_1x3</text>
<text x="280.8" y="176.3">J1</text>
<text x="317.9" y="179.4">HDR-M-2.54_1x3</text>
<text x="317.9" y="176.3">J2</text>
<text x="204.4" y="184.7">10k R12</text>
<text x="225.3" y="183.6">BSI-10</text>
<text x="225.3" y="180.5">SW3</text>
<text x="413.1" y="184.3">U11</text>
<text x="52.5" y="191.6">VP230</text>
<text x="52.5" y="188.5">U2</text>
<text x="413.1" y="187.5">RT9013-33GB</text>
<text x="453.9" y="190">F1</text>
<text x="152.2" y="195.3">SEA-12085</text>
<text x="152.2" y="192">BUZ1</text>
<text x="443.3" y="192.8">BSMD0603-050-6V</text>
<text x="81.3" y="201">R23</text>
<text x="443.8" y="203.8">C38</text>
<text x="460.7" y="198.5">D8</text>
<text x="80.7" y="204.5">120</text>
<text x="129.1" y="207.6">1k</text>
<text x="129.1" y="204.5">R32</text>
<text x="280.8" y="209.4">HDR-M-2.54_1x3</text>
<text x="280.8" y="206.3">J4</text>
<text x="310.8" y="209.4">HDR-M-2.54_1x3</text>
<text x="310.8" y="206.3">J5</text>
<text x="443.8" y="207">1uF</text>
<text x="147.8" y="214.7">S8050</text>
<text x="147.8" y="211.7">Q3</text>
<text x="376.4" y="215.8">1uF</text>
<text x="376.4" y="212.6">C39</text>
<text x="472.8" y="214" transform="rotate(-90 472.8 214)">SMBJ3.3A</text>
<text x="131" y="217.6">R30</text>
<text x="131.4" y="221.1">10k</text>
<text x="213.8" y="237.3">R34</text>
<text x="213.8" y="240.4">10k</text>
<text x="279.8" y="244.4">J6</text>
<text x="313.6" y="243.6">J7</text>
<text x="239.2" y="250.4">R37</text>
<text x="279.8" y="247.5">HDR-M-2.54_1x3</text>
<text x="313.6" y="246.8">HDR-M-2.54_1x3</text>
<text x="239.2" y="253.5">10k</text>
</g>
<g font-size="3.2" fill="#00f">
<text x="109.7" y="21.7" transform="rotate(-90 109.7 21.7)">0</text>
<text x="113.2" y="21.7" transform="rotate(-90 113.2 21.7)">0</text>
<text x="455.4" y="23.5" transform="rotate(-90 455.4 23.5)">1</text>
<text x="459" y="23.5" transform="rotate(-90 459 23.5)">3</text>
<text x="111.1" y="26.2" transform="rotate(-90 111.1 26.2)">0</text>
<text x="114.7" y="26.2" transform="rotate(-90 114.7 26.2)">0</text>
<text x="115.6" y="28.4">GND</text>
<text x="124.4" y="26.6">A12</text>
<text x="397.2" y="27.3" transform="rotate(-90 397.2 27.3)">0</text>
<text x="400.8" y="27.3" transform="rotate(-90 400.8 27.3)">0</text>
<text x="257.9" y="34.2">PB10</text>
<text x="382.6" y="32.3">A1</text>
<text x="388.3" y="34">GND</text>
<text x="398.6" y="31.8" transform="rotate(-90 398.6 31.8)">0</text>
<text x="402.2" y="31.8" transform="rotate(-90 402.2 31.8)">0</text>
<text x="466.4" y="33.7">2</text>
<text x="53.6" y="37.6" transform="rotate(-90 53.6 37.6)">1</text>
<text x="57.1" y="37.6" transform="rotate(-90 57.1 37.6)">3</text>
<text x="95.1" y="40.7">B5</text>
<text x="114" y="39">VBUS</text>
<text x="124.4" y="40.7">A8</text>
<text x="124.4" y="37.2">A9</text>
<text x="64.6" y="47.8">2</text>
<text x="75.8" y="47.3">USB1D-</text>
<text x="75.8" y="43.7">USB1D+</text>
<text x="95.1" y="44.3">B6</text>
<text x="95.1" y="47.8">B7</text>
<text x="100.8" y="42.5">CC2</text>
<text x="100.8" y="46">DP2</text>
<text x="114.2" y="42.5">SBU1</text>
<text x="116" y="46">DN1</text>
<text x="124.4" y="47.8">A6</text>
<text x="124.4" y="44.3">A7</text>
<text x="236.7" y="44.8">PB11</text>
<text x="382.6" y="42.9">A4</text>
<text x="382.6" y="46.4">A5</text>
<text x="388.3" y="44.6">VBUS</text>
<text x="411.9" y="46.4">B8</text>
<text x="455.4" y="46.6" transform="rotate(-90 455.4 46.6)">4</text>
<text x="95.1" y="51.3">B8</text>
<text x="100.8" y="49.6">DN2</text>
<text x="100.8" y="53.1">SBU2</text>
<text x="116.4" y="53.1">CC1</text>
<text x="116.5" y="49.6">DP1</text>
<text x="124.4" y="51.3">A5</text>
<text x="382.6" y="49.9">A6</text>
<text x="382.6" y="53.4">A7</text>
<text x="388.3" y="48.2">CC1</text>
<text x="388.3" y="51.7">DP1</text>
<text x="401.7" y="48.2">SBU2</text>
<text x="403.5" y="51.7">DN2</text>
<text x="411.9" y="53.4">B6</text>
<text x="411.9" y="49.9">B7</text>
<text x="420.2" y="49.4">USBD-</text>
<text x="420.2" y="52.9">USBD+</text>
<text x="114" y="56.6">VBUS</text>
<text x="124.4" y="54.9">A4</text>
<text x="382.6" y="57">A8</text>
<text x="388.3" y="55.2">DN1</text>
<text x="388.3" y="58.7">SBU1</text>
<text x="403.9" y="58.7">CC2</text>
<text x="404" y="55.2">DP2</text>
<text x="411.9" y="57">B5</text>
<text x="53.6" y="60.8" transform="rotate(-90 53.6 60.8)">4</text>
<text x="124.4" y="65.4">A1</text>
<text x="382.6" y="60.5">A9</text>
<text x="388.3" y="62.3">VBUS</text>
<text x="111.1" y="68.6" transform="rotate(-90 111.1 68.6)">0</text>
<text x="114.7" y="68.6" transform="rotate(-90 114.7 68.6)">0</text>
<text x="115.6" y="67.2">GND</text>
<text x="380.6" y="71.1">A12</text>
<text x="109.7" y="73.1" transform="rotate(-90 109.7 73.1)">0</text>
<text x="113.2" y="73.1" transform="rotate(-90 113.2 73.1)">0</text>
<text x="388.3" y="72.8">GND</text>
<text x="398.6" y="74.3" transform="rotate(-90 398.6 74.3)">0</text>
<text x="402.2" y="74.3" transform="rotate(-90 402.2 74.3)">0</text>
<text x="397.2" y="78.7" transform="rotate(-90 397.2 78.7)">0</text>
<text x="400.8" y="78.7" transform="rotate(-90 400.8 78.7)">0</text>
<text x="180.3" y="88.2">NRST</text>
<text x="436.4" y="99" transform="rotate(-90 436.4 99)">25</text>
<text x="63.1" y="105.3">1</text>
<text x="66.6" y="107.1">RI</text>
<text x="93.1" y="102.1" transform="rotate(-90 93.1 102.1)">25</text>
<text x="94.5" y="106.8" transform="rotate(-90 94.5 106.8)">EP</text>
<text x="113.3" y="107.1">DCD</text>
<text x="121.9" y="105.3">24</text>
<text x="180.3" y="102.3">RTS</text>
<text x="406.3" y="102.1">1</text>
<text x="409.8" y="103.9">RI</text>
<text x="437.8" y="103.6" transform="rotate(-90 437.8 103.6)">EP</text>
<text x="456.6" y="103.9">DCD</text>
<text x="457" y="107.4">DTR</text>
<text x="465.1" y="105.7">23</text>
<text x="465.1" y="102.1">24</text>
<text x="63.1" y="112.4">3</text>
<text x="113.8" y="110.6">DTR</text>
<text x="121.9" y="112.4">22</text>
<text x="121.9" y="108.8">23</text>
<text x="406.3" y="109.2">3</text>
<text x="406.3" y="112.7">4</text>
<text x="409.8" y="110.9">UD+</text>
<text x="456.8" y="110.9">DSR</text>
<text x="465.1" y="112.7">21</text>
<text x="465.1" y="109.2">22</text>
<text x="63.1" y="115.9">4</text>
<text x="63.1" y="119.4">5</text>
<text x="66.6" y="114.1">UD+</text>
<text x="66.6" y="117.7">UD-</text>
<text x="113.6" y="114.1">DSR</text>
<text x="113.8" y="117.7">TXD</text>
<text x="121.9" y="119.4">20</text>
<text x="121.9" y="115.9">21</text>
<text x="406.3" y="116.2">5</text>
<text x="406.3" y="119.8">6</text>
<text x="409.8" y="114.5">UD-</text>
<text x="409.8" y="118">VIO</text>
<text x="456.8" y="118">RXD</text>
<text x="457.1" y="114.5">TXD</text>
<text x="465.1" y="119.8">19</text>
<text x="465.1" y="116.2">20</text>
<text x="63.1" y="122.9">6</text>
<text x="66.6" y="121.2">VIO</text>
<text x="66.6" y="124.7">V3</text>
<text x="113.6" y="121.2">RXD</text>
<text x="114.1" y="124.7">RTS</text>
<text x="121.9" y="122.9">19</text>
<text x="409.8" y="121.5">V3</text>
<text x="457.3" y="125.1">CTS</text>
<text x="457.3" y="121.5">RTS</text>
<text x="465.1" y="123.3">18</text>
<text x="63.1" y="130">8</text>
<text x="66.6" y="131.8">VBUS</text>
<text x="105" y="131.8">SUSPEND</text>
<text x="114.1" y="128.2">CTS</text>
<text x="121.9" y="130">17</text>
<text x="121.9" y="126.5">18</text>
<text x="406.3" y="126.8">8</text>
<text x="406.3" y="130.4">9</text>
<text x="409.8" y="128.6">VBUS</text>
<text x="448.3" y="128.6">SUSPEND</text>
<text x="465.1" y="130.4">16</text>
<text x="465.1" y="126.8">17</text>
<text x="61.1" y="137.1">10</text>
<text x="63.1" y="133.5">9</text>
<text x="66.6" y="135.3">RST#</text>
<text x="110.2" y="135.3">GPIO4</text>
<text x="121.9" y="137.1">15</text>
<text x="121.9" y="133.5">16</text>
<text x="186.3" y="133">BOOT0</text>
<text x="404.3" y="133.9">10</text>
<text x="404.3" y="137.4">11</text>
<text x="409.8" y="132.1">RST#</text>
<text x="409.8" y="135.6">ACT#</text>
<text x="445.7" y="135.6">SUSPEND#</text>
<text x="453.4" y="132.1">GPIO4</text>
<text x="465.1" y="137.4">14</text>
<text x="465.1" y="133.9">15</text>
<text x="61.1" y="140.6">11</text>
<text x="66.6" y="138.8">ACT#</text>
<text x="66.6" y="142.3">WAKEUP/GPIO3</text>
<text x="102.4" y="138.8">SUSPEND#</text>
<text x="102.4" y="142.3">TXS/GPIO0</text>
<text x="121.9" y="140.6">14</text>
<text x="404.3" y="140.9">12</text>
<text x="409.8" y="139.2">WAKEUP/GPIO3</text>
<text x="409.8" y="142.7">TNOW/GPIO2</text>
<text x="445.4" y="142.7">RXS/GPIO1</text>
<text x="445.7" y="139.2">TXS/GPIO0</text>
<text x="465.1" y="140.9">13</text>
<text x="61.1" y="144.1">12</text>
<text x="66.6" y="145.9">TNOW/GPIO2</text>
<text x="102.2" y="145.9">RXS/GPIO1</text>
<text x="121.9" y="144.1">13</text>
<text x="224.1" y="187.9">2</text>
<text x="224.1" y="191.4">1</text>
<text x="402.6" y="191.7">1</text>
<text x="41.9" y="196">1</text>
<text x="45.4" y="197.7">D</text>
<text x="59.6" y="197.7">RS</text>
<text x="65.4" y="196">8</text>
<text x="143.6" y="195.4">5V</text>
<text x="224.1" y="194.9">3</text>
<text x="407.1" y="193.1">VIN</text>
<text x="414.4" y="196.7">VOUT</text>
<text x="425.8" y="195.3">5</text>
<text x="65.4" y="203">6</text>
<text x="65.4" y="199.5">7</text>
<text x="156.3" y="200.9">+</text>
<text x="402.6" y="198.8">2</text>
<text x="407.1" y="200.2">GND</text>
<text x="418.7" y="203.7">NC</text>
<text x="425.8" y="202.3">4</text>
<text x="41.9" y="206.6">4</text>
<text x="45.4" y="208.3">R</text>
<text x="55.4" y="204.8">CANL</text>
<text x="55.8" y="208.3">VREF</text>
<text x="65.4" y="206.6">5</text>
<text x="402.6" y="205.8">3</text>
<text x="407.1" y="207.3">EN</text>
</g>
<g font-size="3.2">
<text x="249.8" y="54.2" transform="rotate(-90 249.8 54.2)">24</text>
<text x="256.8" y="54.2" transform="rotate(-90 256.8 54.2)">23</text>
<text x="263.9" y="54.2" transform="rotate(-90 263.9 54.2)">22</text>
<text x="270.9" y="54.2" transform="rotate(-90 270.9 54.2)">21</text>
<text x="278" y="54.2" transform="rotate(-90 278 54.2)">20</text>
<text x="285" y="54.2" transform="rotate(-90 285 54.2)">19</text>
<text x="251.2" y="64.1" transform="rotate(-90 251.2 64.1)">SDA</text>
<text x="258.2" y="63.5" transform="rotate(-90 258.2 63.5)">SCL</text>
<text x="231.9" y="70">1</text>
<text x="237.1" y="71.4">CLKIN</text>
<text x="265.3" y="67.9" transform="rotate(-90 265.3 67.9)">RESV3</text>
<text x="272.3" y="67.9" transform="rotate(-90 272.3 67.9)">RESV2</text>
<text x="279.4" y="68.2" transform="rotate(-90 279.4 68.2)">CPOUT</text>
<text x="286.5" y="67.9" transform="rotate(-90 286.5 67.9)">RESV1</text>
<text x="291.2" y="71.4">GND</text>
<text x="301.6" y="70">18</text>
<text x="231.9" y="77.1">2</text>
<text x="301.6" y="77.1">17</text>
<text x="237.1" y="78.5">NC1</text>
<text x="291.8" y="78.5">NC8</text>
<text x="231.9" y="84.1">3</text>
<text x="237.1" y="85.5">NC2</text>
<text x="291.8" y="85.5">NC7</text>
<text x="301.6" y="84.1">16</text>
<text x="231.9" y="91.2">4</text>
<text x="237.1" y="92.6">NC3</text>
<text x="291.8" y="92.6">NC6</text>
<text x="301.6" y="91.2">15</text>
<text x="231.9" y="98.2">5</text>
<text x="237.1" y="99.7">NC4</text>
<text x="291.8" y="99.7">NC5</text>
<text x="301.6" y="98.2">14</text>
<text x="231.9" y="105.3">6</text>
<text x="237.1" y="106.7">AUX_DA</text>
<text x="291.4" y="106.7">VDD</text>
<text x="301.6" y="105.3">13</text>
<text x="406.3" y="105.7">2</text>
<text x="409.8" y="107.4">GND</text>
<text x="63.1" y="108.8">2</text>
<text x="66.6" y="110.6">GND</text>
<text x="251.2" y="118.7" transform="rotate(-90 251.2 118.7)">AUX_CL</text>
<text x="258.2" y="118.7" transform="rotate(-90 258.2 118.7)">VLOGIC</text>
<text x="265.3" y="118.7" transform="rotate(-90 265.3 118.7)">AD0</text>
<text x="272.3" y="118.7" transform="rotate(-90 272.3 118.7)">REGOUT</text>
<text x="279.4" y="118.7" transform="rotate(-90 279.4 118.7)">FSYNC</text>
<text x="286.5" y="118.7" transform="rotate(-90 286.5 118.7)">INT</text>
<text x="249.8" y="123.9" transform="rotate(-90 249.8 123.9)">7</text>
<text x="256.8" y="123.9" transform="rotate(-90 256.8 123.9)">8</text>
<text x="263.9" y="123.9" transform="rotate(-90 263.9 123.9)">9</text>
<text x="270.9" y="125.9" transform="rotate(-90 270.9 125.9)">10</text>
<text x="278" y="125.9" transform="rotate(-90 278 125.9)">11</text>
<text x="285" y="125.9" transform="rotate(-90 285 125.9)">12</text>
<text x="282.9" y="185">1</text>
<text x="320" y="185">1</text>
<text x="282.9" y="188.6">2</text>
<text x="320" y="188.6">2</text>
<text x="282.9" y="192.1">3</text>
<text x="320" y="192.1">3</text>
<text x="41.9" y="199.5">2</text>
<text x="45.4" y="201.3">GND CANH</text>
<text x="282.9" y="215">1</text>
<text x="312.9" y="215">1</text>
<text x="282.9" y="218.5">2</text>
<text x="312.9" y="218.5">2</text>
<text x="282.9" y="222.1">3</text>
<text x="312.9" y="222.1">3</text>
<text x="281.9" y="253.1">1</text>
<text x="281.9" y="256.6">2</text>
<text x="315.7" y="252.4">1</text>
<text x="315.7" y="255.9">2</text>
<text x="281.9" y="260.2">3</text>
<text x="315.7" y="259.5">3</text>
</g>
<g font-size="3.2" fill="#f00">
<text x="406.3" y="123.3">7</text>
<text x="409.8" y="125.1">VDD5</text>
<text x="63.1" y="126.5">7</text>
<text x="66.6" y="128.2">VDD5</text>
<text x="41.9" y="203">3</text>
<text x="45.4" y="204.8">VCC</text>
</g>
</svg>
